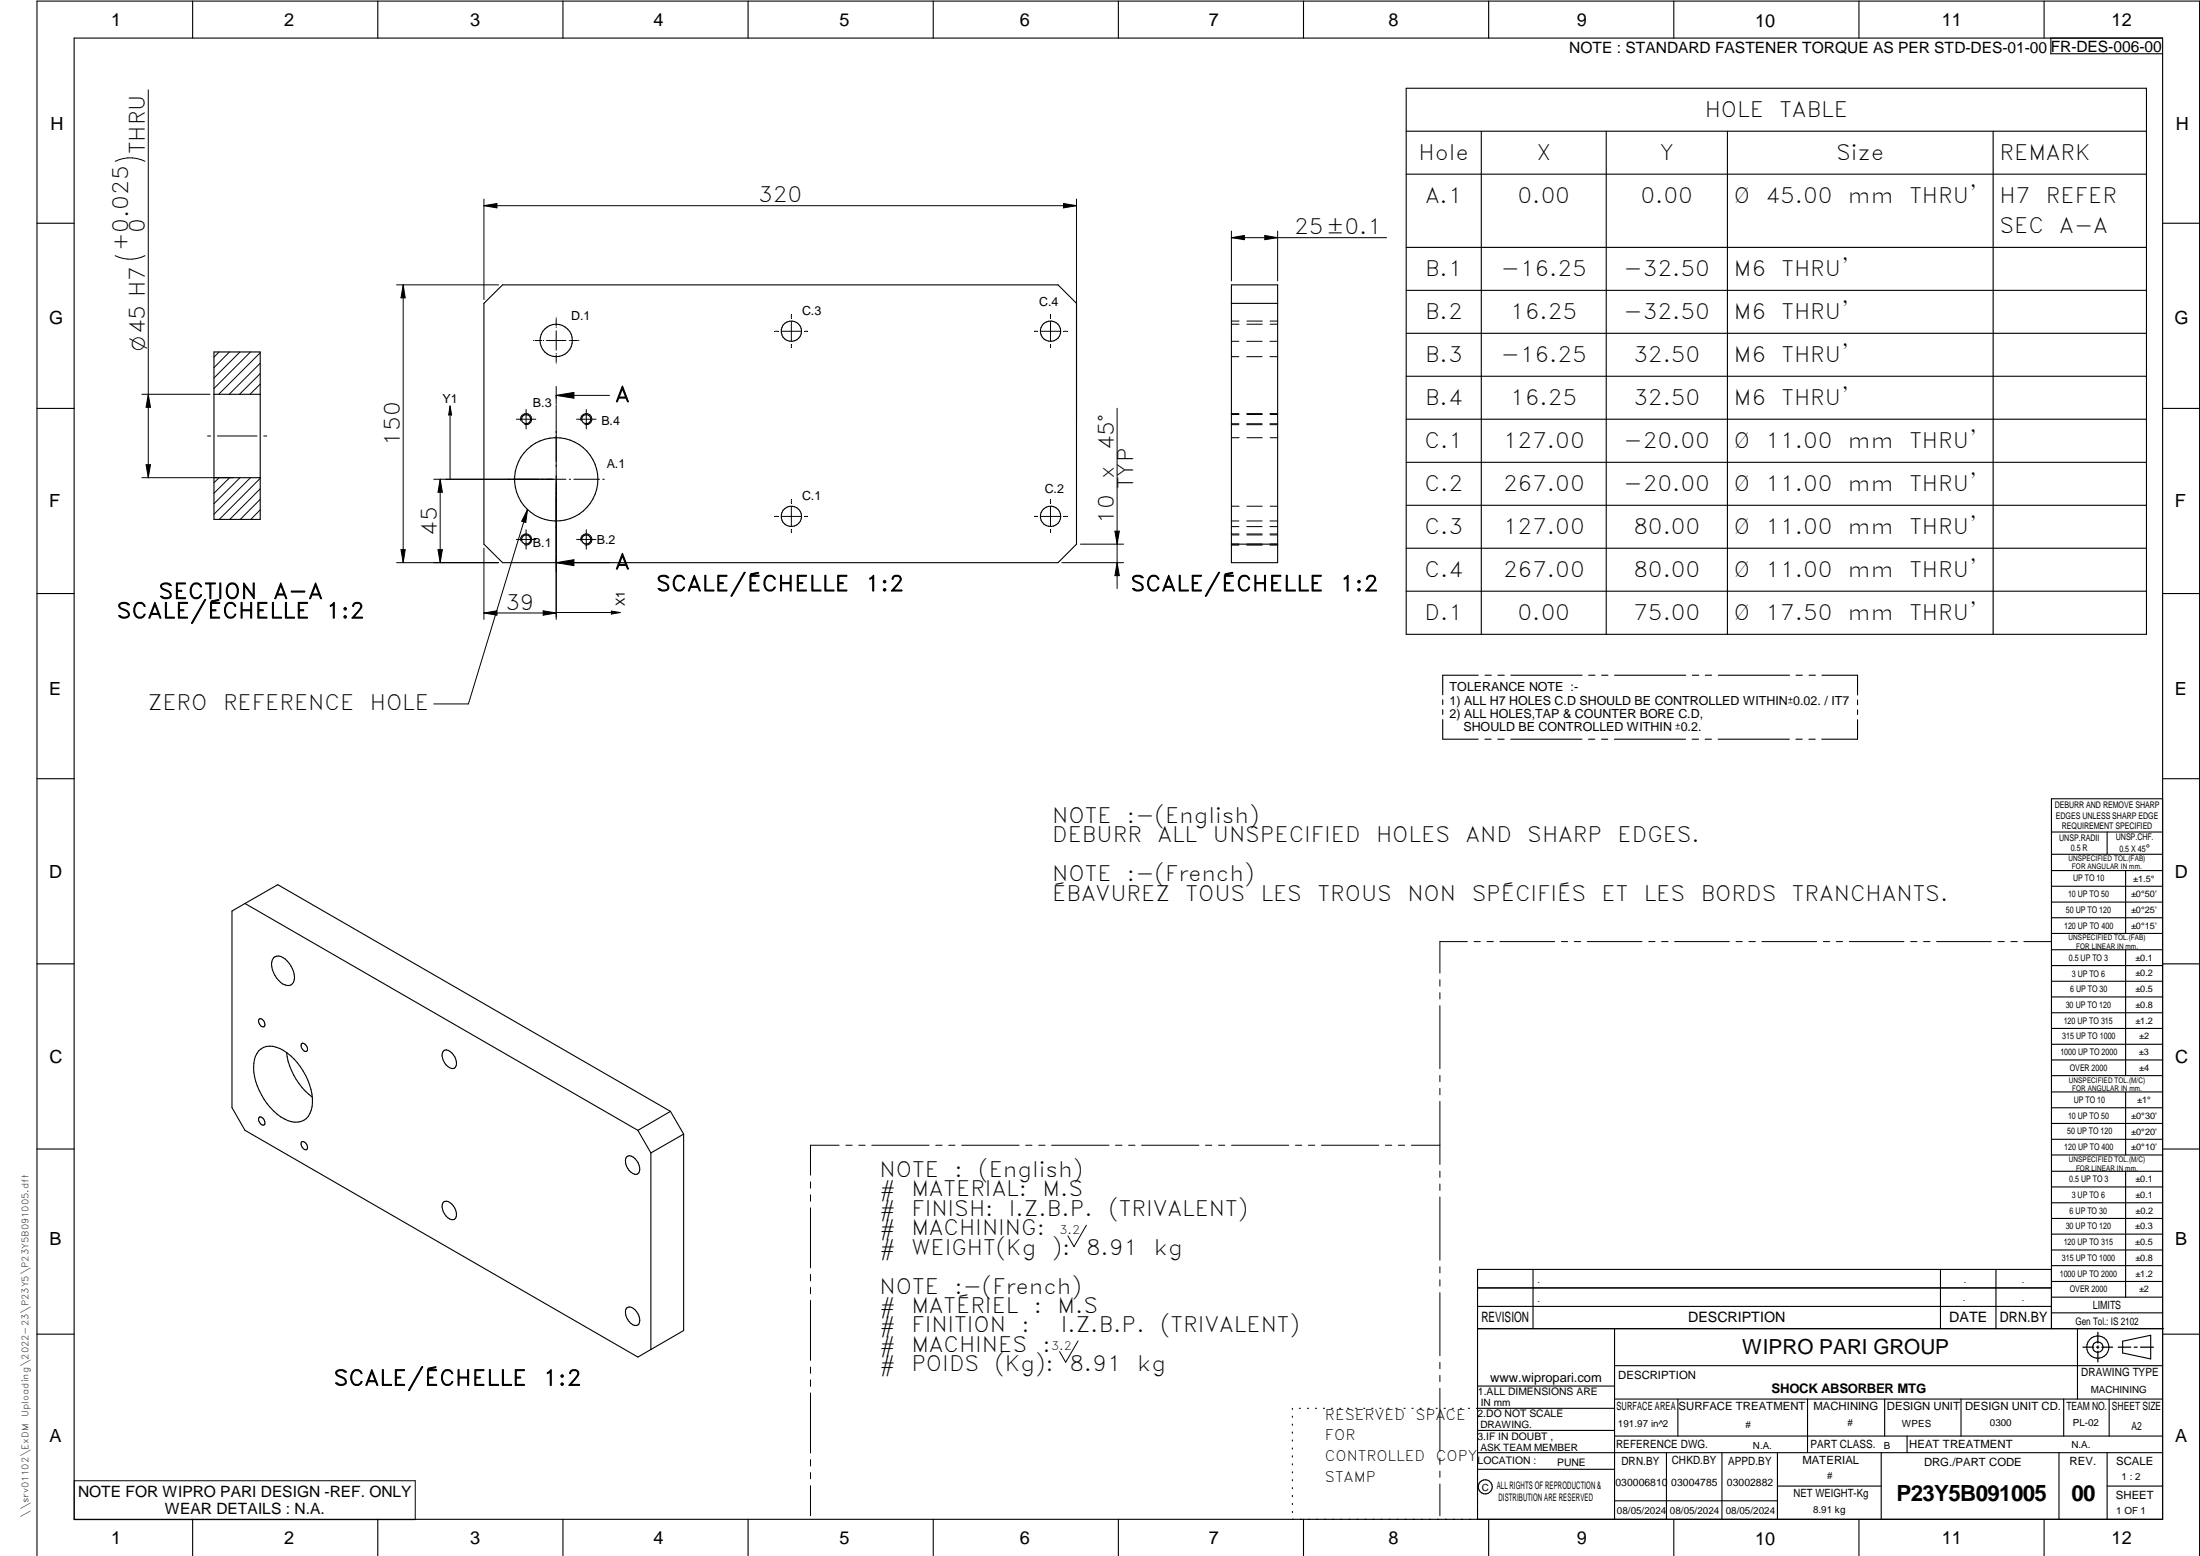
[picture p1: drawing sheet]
<svg xmlns="http://www.w3.org/2000/svg" width="594mm" height="420mm" viewBox="0 0 594 420" stroke-linecap="round" stroke-linejoin="round" font-family="sans-serif">
<g fill="none" stroke="#000" stroke-width=".3">
<path d="M20 10.3h564v400h-564zM52 .3v10M102 .3v10M152 .3v10M202 .3v10M252 .3v10M302 .3v10M352 .3v10M402 .3v10M452 .3v10M502 .3v10M552 .3v10"/>
<path d="M553.8 10.3v4.2h30.2M379.7 23.8h199.9v147.5h-199.9zM379.7 35.4h199.9M400 35.4v135.9M433.7 35.4v135.9M466.5 35.4v135.9M538.2 35.4v135.9M379.7 47h199.9M10 60.3h10M332.5 76.9h12.5v75h-12.5zM379.7 66.8h199.9M379.7 78.4h199.9"/>
<path d="M584 60.3h10M57.8 95h12.5v45.3h-12.5zM130.7 81.9l5-5h150l5 5v65l-5 5h-150l-5-5zM332.5 81.9h12.5M379.7 90h199.9M10 110.3h10M57.8 106.5h12.5M379.7 101.6h199.9M379.7 113.2h199.9M584 110.3h10M57.8 129h12.5M379.7 124.8h199.9"/>
<path d="M379.7 136.4h199.9M332.5 146.9h12.5M379.7 148h199.9M379.7 159.6h199.9M10 160.3h10M584 160.3h10M389.6 189v1.2M389.6 191.6v1.3M389.6 194.3v5.3h9.6M399.2 182.3h-9.6v5.3M401 199.6h1.7M401 182.3h1.7"/>
<path d="M404.4 199.6h1.8M404.5 182.3h1.7M408 199.6h19.2M408 182.3h19.2M429 199.6h1.7M429 182.3h1.7M432.5 199.6h1.7M432.5 182.3h1.7M435.9 199.6h19.3M436 182.3h19.2M456.9 199.6h1.8M457 182.3h1.7"/>
<path d="M460.5 199.6h1.6M460.5 182.3h1.7M464 199.6h19.2M464 182.3h19.2M485 199.6h1.7M485 182.3h1.7M488.5 199.6h1.7M488.5 182.3h1.7M492 182.3h9.6v5.4M501.6 194.4v5.2h-9.7M501.6 189v1.3M501.6 191.7v1.3"/>
<path d="M10 210.3h10M584 215.7h-30v143.1M584 210.3h10M554 224.7h30M554 230.7h30M554 235.1h30M554 239.3h30M569 224.7v6M574 235.1v17M66.2 244l8.8-5.1 106.1 61.2M66.2 244l106 61.2M66.2 244l-3.6 2v53.1l3.6 6.1 106 61.2 12.4-7.1v-53.1"/>
<path d="M73.9 258.7a2.24 2.24 0 0 1 3.1 .3 6.3 6.3 0 0 1 2.3 6.2 1.87 1.87 0 0 1-2.9 .5 6.3 6.3 0 0 1-2.8-6.6zM554 243.6h30M554 247.8h30M554 252.1h30M554 256.5h30M574 256.5v33.9M10 260.3h10M70 275.2a1.25 1.25 0 0 1 1.5 1.5l-.2 .5a1.46 1.46 0 0 1-1.3-2zM554 260.7h30M554 265h30M554 269.2h30M554 273.5h30"/>
<path d="M554 277.7h30M584 260.3h10M69.8 283.8a4.6 4.6 0 0 1 5.8-.7 17 17 0 0 1 8.7 15.7 4.5 4.5 0 0 1-6.5 3.8 16.8 16.8 0 0 1-9.3-15.4 6 6 0 0 1 1.3-3.4zM77.4 284.2a18.2 18.2 0 0 0 6.9 12M81.4 281.8a1.37 1.37 0 0 1 1.4 .6 1.37 1.37 0 0 1 0 1.5 1.51 1.51 0 0 1-1.4-2.1zM119.8 283.8a1.96 1.96 0 0 1 2.6 1 2.82 2.82 0 0 1 .3 3.6 2.65 2.65 0 0 1-3-2.1 2.39 2.39 0 0 1 .1-2.5zM554 282h30M554 286.2h30M554 290.4h30M554 294.9h30M554 299.1h30M574 294.9v17"/>
<path d="M10 310.3h10M70 301.7a1.35 1.35 0 0 1 1.3 .6 1.35 1.35 0 0 1 0 1.5 1.51 1.51 0 0 1-1.3-2.1zM81.4 308.4a1.35 1.35 0 0 1 1.4 .5 1.35 1.35 0 0 1 0 1.5 1.51 1.51 0 0 1-1.4-2zM169.3 312.3a1.96 1.96 0 0 1 2.6 1.1 2.82 2.82 0 0 1 .3 3.6 2.65 2.65 0 0 1-3-2.1 2.64 2.64 0 0 1 .1-2.6zM172.2 305.2l3.6 6.1M175.8 311.3v53.1M181.1 300.1l3.5 6.1M181.1 300.1l-8.9 5.1M184.6 306.2l-8.8 5.1M554 303.4h30M554 307.6h30M554 311.9h30"/>
<path d="M554 316.3h30M574 316.3v34M584 310.3h10M119.8 324.6a1.96 1.96 0 0 1 2.6 1 2.82 2.82 0 0 1 .3 3.6 2.96 2.96 0 0 1-3.2-2.6 2.05 2.05 0 0 1 .3-2zM554 320.5h30M554 324.8h30M554 329h30M554 333.2h30M554 337.5h30M169.3 353.1a1.96 1.96 0 0 1 2.6 1.1 2.82 2.82 0 0 1 .3 3.6 2.96 2.96 0 0 1-3.2-2.7 2.05 2.05 0 0 1 .3-2zM399 358.8h185.2M399 352.8h155"/>
<path d="M399 347.8h155M414 342.8v16M436 358.8v51.5M524 342.8v16M539 342.8v16M554 341.8h30M554 346h30M554 350.3h30M554 354.5h30M554 342.8h-155v67.5M561 358.8v19M10 360.3h10"/>
<path d="M399 374.3h37M436 377.8h148M453.1 377.8v10M488.1 377.8v14.5M508.9 377.8v10M529.5 377.8v10M557.3 377.8v10M569.5 377.8v10M573.2 362.2l7.6-1.6v6.3l-7.6-1.6zM584 368.8h-148M584 360.3h10M349 380.3v.3"/>
<path d="M349 382.4v.3M349 384.6v.3M349 386.7v.3M349 388.8v.3M349 391v.3M349 393.1v.3M349 395.3v.3M349 397.4v.3M349 399.5v.3M350.9 380.3h.2M353.1 380.3h.2M355.2 380.3h.3"/>
<path d="M357.4 380.3h.3M359.6 380.3h.3M361.7 380.3h.3M363.9 380.3h.3M366.1 380.3h.3M368.3 380.3h.2M370.4 380.3h.3M372.6 380.3h.3M374.8 380.3h.3M376.9 380.3h.4M379.1 380.3h.3M381.3 380.3h.3"/>
<path d="M383.4 380.3h.4M385.6 380.3h.3M387.8 380.3h.3M390 380.3h.3M392.2 380.3h.3M394.3 380.3h.3M396.5 380.3h.3M398.7 380.3h37.3M399 396.7h37M399 392.3h185M399 386.2h37M436 387.8h148"/>
<path d="M450 392.3v18M465 392.3v18M480 392.3v18M508 392.3v18M515 387.8v4.5M556 392.3v18M569 392.3v18M52 410.3v9.7M102 410.3v9.7M152 410.3v9.7M202 410.3v9.7M252 410.3v9.7"/>
<path d="M302 410.3v9.7M349 401.7v.3M349 403.8v.4M349 406v.3M349 408.1v.3M352 410.3v9.7M402 410.3v9.7M436 405.3h44M452 410.3v9.7M480 401.3h28M502 410.3v9.7M552 410.3v9.7"/>
<path d="M569 401.3h15M10 420v-419.7h584v419.7"/>
<circle cx="150.2" cy="91.9" r="4.4"/>
<circle cx="213.7" cy="89.4" r="2.75"/>
<circle cx="283.7" cy="89.4" r="2.75"/>
<circle cx="142.1" cy="113.2" r="1.22"/>
<circle cx="158.3" cy="113.2" r="1.23"/>
<circle cx="150.2" cy="129.4" r="11.3"/>
<circle cx="213.7" cy="139.4" r="2.74"/>
<circle cx="283.7" cy="139.4" r="2.73"/>
<circle cx="142.1" cy="145.7" r="1.22"/>
<circle cx="158.3" cy="145.7" r="1.22"/>
<circle cx="566.5" cy="363.7" r="1.39"/>
<circle cx="566.5" cy="363.8" r="3"/>
<circle cx="401.1" cy="401.5" r="1.9"/>
</g>
<g fill="none" stroke="#000" stroke-width=".27">
<path d="M40 24.3v104.7M31.1 43.6a9 9 0 0 1 8.1 0M130.7 53.8v27.1M130.7 55.5h160M130.7 55.5l3.5-.6v1.2zM287.2 54.9l3.5 .6-3.5 .6zM290.7 53.8v59.6M39.2 69a9 9 0 0 1-8.1 0M107.1 76.9h27.6M108.9 76.9v75M108.9 76.9l.5 3.5h-1.1zM332.5 62.4v13.5"/>
<path d="M332.5 64.2l3.5-.6v1.1zM332.5 64.2h41.9M341.5 63.6l3.5 .6-3.5 .5zM345 62.4v13.5M59.2 95l-1.4 1.4M62 95l-4.2 4.3M64.8 95l-7 7.1M67.6 95l-9.8 9.9M70.3 98.1l-8.4 8.4M70.3 95.2l-11.3 11.3M144.1 91.9h.1M144.5 91.9h1.8"/>
<path d="M147.6 91.9h5.2M150.2 85.8v.1M150.2 86.2v1.9M150.2 88.3v.1M150.2 89.3v5.3M150.2 95.4v.1M150.2 95.8v1.9M150.2 97.9v.1M153.7 91.9h.1M154 91.9h1.9M156.2 91.9h.1M209.4 89.5h.7"/>
<path d="M211.1 89.5h5.2M213.7 85.1v.7M213.7 86.8v5.3M213.7 93v.8M217.3 89.5h.7M279.4 89.5h.7M281 89.5h5.3M283.7 85.1v.7M283.7 86.8v5.3M283.7 93v.8M287.3 89.5h.7M332.5 92.2h2.1"/>
<path d="M332.5 96.3h2.1M332.5 86.7h2.1M332.5 87.5h2.1M336.7 92.2h4.1M336.7 96.3h4.1M336.7 86.7h4.2M336.7 87.5h4.2M342.9 92.2h2.1M342.9 96.3h2.1M343 86.7h2M343 87.5h2M38.3 106.5h18.4"/>
<path d="M40 106.5l.6 3.5h-1.2zM56 117.7h.9M58.7 117.7h10.7M70.3 103.7l-2.8 2.8M70.3 100.9l-5.6 5.6M71.2 117.7h.8M121.5 109.6v19.8M121.5 109.6l.5 2.5h-.8zM139.4 113.2h5.3M140.6 113.6a1.51 1.51 0 0 1 1.3-1.9 1.51 1.51 0 0 1 1.7 1.6 1.51 1.51 0 0 1-1.9 1.3M142.1 110.6v5.2M150.2 104.4v4.7"/>
<path d="M150.2 109.4v17.3M150.2 106.8h14.4M150.2 106.8l4.8-.8v1.5zM155.7 113.2h5.2M156.9 113.6a1.51 1.51 0 0 1 1.3-1.9 1.51 1.51 0 0 1 1.6 1.6 1.51 1.51 0 0 1-1.9 1.3M158.3 110.6v5.2M301.7 110.2v48.7M332.5 114.4h2.1M332.5 111.7h2.1M332.5 114.7h2.1M332.5 118.2h2.1M332.5 111.9h2.1"/>
<path d="M336.7 114.4h4.1M336.7 111.7h4.1M336.7 114.7h4.1M336.7 118.2h4.2M336.7 111.9h4.2M342.9 114.4h2.1M342.9 111.7h2.1M342.9 114.7h2.1M343 118.2h2M343 111.9h2M38.3 129h24.7M39.4 125.5h1.2l-.6 3.5z"/>
<path d="M59.2 129l-1.4 1.3M62 129l-4.2 4.2M64.8 129l-7 7M67.6 129l-9.8 9.9M70.3 137.7l-2.6 2.6M70.3 134.8l-5.4 5.5M70.3 132l-8.2 8.3M70.3 129.2l-11.1 11.1M118.9 129.4l.6 3.5h-1.2zM118.9 129.4v22.5M142.4 137.6l-.4 3.5-1.1-.3zM142.4 137.6l-15.9 52.5h-9.4"/>
<path d="M150.2 126.8v40.5M152.8 129.4h-35.7M153.7 129.4h.4M155 129.4h6.9M162.8 129.4h.4M209.4 139.4h.7M211.1 139.4h5.2M213.7 136.8v5.3M213.7 135.1v.7M217.3 139.4h.7M279.4 139.4h.7M281 139.4h5.3"/>
<path d="M283.7 135.1v.7M283.7 136.8v5.3M287.3 139.4h.7M332.5 136.7h2.1M336.7 136.7h4.2M343 136.7h2M107.1 151.9h27.6M108.3 148.4h1.1l-.5 3.5zM118.3 148.4h1.2l-.6 3.5zM130.7 148v19.3M139.4 145.7h5.3M140.6 146.1a1.49 1.49 0 0 1 1.3-1.9 1.49 1.49 0 0 1 1.7 1.6 1.49 1.49 0 0 1-1.9 1.3"/>
<path d="M142.1 143v5.3M150.2 151.9l4.8-.8v1.6zM150.2 151.9h14.4M155.7 145.7h5.2M156.9 146.1a1.49 1.49 0 0 1 1.3-1.9 1.49 1.49 0 0 1 1.6 1.6 1.49 1.49 0 0 1-1.9 1.3M158.3 143v5.3M213.7 143v.8M283.7 143v.8M286.8 151.9h16.6M291.8 146.9h11.6M301.1 143.4h1.2l-.6 3.5zM301.7 151.9l.6 3.5h-1.2z"/>
<path d="M332.5 144.2h2.1M332.5 142.2h2.1M332.5 140.7h2.1M332.5 146.9h2.1M332.5 147.2h2.1M332.5 144.4h2.1M336.7 144.2h4.1M336.7 142.2h4.1M336.7 140.7h4.1M336.7 146.9h4.1M336.7 147.2h4.1M336.7 144.4h4.2"/>
<path d="M342.9 144.2h2.1M342.9 142.2h2.1M342.9 140.7h2.1M342.9 146.9h2.1M342.9 147.2h2.1M343 144.4h2M130.7 165.5h19.5M130.7 165.5l3.5-.6v1.2zM146.7 164.9l3.5 .6-3.5 .6zM150.2 165.4h17.3M165.1 165l2.4 .4-2.4 .4zM396.2 254.3h-7.4v8.5"/>
<path d="M398.1 254.3h1.6M401.5 254.3h1.8M405 254.3h14.8M421.6 254.3h1.7M425.1 254.3h1.7M428.6 254.3h14.8M445.2 254.3h1.7M448.7 254.3h1.7M452.2 254.3h14.8M468.8 254.3h1.7M472.3 254.3h1.7M475.8 254.3h14.8"/>
<path d="M492.4 254.3h1.7M495.8 254.3h1.8M499.4 254.3h14.7M516 254.3h1.6M519.4 254.3h1.8M522.9 254.3h14.8M539.5 254.3h1.7M543 254.3h1.7M546.5 254.3h7.4M388.8 264.5v1.8M388.8 268.1v1.6M388.8 271.6v17"/>
<path d="M388.8 290.4v1.7M388.8 293.9v1.7M388.8 297.4v17M218.9 319.2v1.6M226.6 309.2h-7.7v8.1M228.4 309.2h1.7M231.9 309.2h1.7M235.4 309.2h15.5M252.7 309.2h1.7M256.2 309.2h1.7M259.7 309.2h15.5M277 309.2h1.7"/>
<path d="M280.5 309.2h1.7M284 309.2h15.5M301.2 309.2h1.8M304.8 309.2h1.7M308.3 309.2h15.5M325.5 309.2h1.7M329.1 309.2h1.6M332.6 309.2h15.4M349.8 309.2h1.7M353.3 309.2h1.7M356.8 309.2h15.5M374.1 309.2h1.7"/>
<path d="M377.6 309.2h1.7M381.1 309.2h7.7M388.8 316.2v1.7M388.8 319.7v1.7M218.9 322.6v1.8M218.9 326.1v16.2M293.4 330.8l-3.4 5.8-1.6-2.9M388.8 323.2v17.1M218.9 344.1v1.8M218.9 347.6v1.7M218.9 351.2v16.1M388.8 342.1v1.6"/>
<path d="M388.8 345.6v1.7M388.8 349v17.1M218.9 369.1v1.7M218.9 372.6v1.8M218.9 376.1v16.2M291.1 362.1l-3.3 5.7-1.7-2.8M388.8 367.9v1.7M388.8 371.4v1.7M388.8 374.9v17M20.1 399.8h92v10.5h-92zM218.9 394.1v1.8M218.9 397.6v1.7"/>
<path d="M388.8 393.7v1.7M388.8 397.2v1.7M218.9 401.2v8.1M388.8 400.7v8.6"/>
</g>
<path d="M566.5 359.7v3M562.5 363.8h2.9M566.1 363.8h.7M566.5 363.4v.7M566.5 364.9v2.8M567.6 363.8h2.9M572 363.8h3.4M576.3 363.8h.8M578 363.8h3.5" fill="none" stroke="#000" stroke-width=".34"/>
<g fill="#000">
<path d="M130.7 55.5l3.5-.6v1.2zM287.2 54.9l3.5 .6-3.5 .6zM332.5 64.2l3.5-.6v1.1zM341.5 63.6l3.5 .6-3.5 .5zM108.9 76.9l.5 3.5h-1.1zM40 106.5l.6 3.5h-1.2zM121.5 109.6l.5 2.5h-.8zM150.2 106.8l4.8-.8v1.5zM39.4 125.5h1.2l-.6 3.5zM118.9 129.4l.6 3.5h-1.2zM108.3 148.4h1.1l-.5 3.5zM118.3 148.4h1.2l-.6 3.5z"/>
<path d="M142.4 137.6l-.4 3.5-1.1-.3zM150.2 151.9l4.8-.8v1.6zM301.7 151.9l.6 3.5h-1.2zM301.1 143.4h1.2l-.6 3.5zM130.7 165.5l3.5-.6v1.2zM146.7 164.9l3.5 .6-3.5 .6zM165.1 165l2.4 .4-2.4 .4z"/>
</g>
<g font-size="6">
<text x="512.1" y="405.2">P23Y5B091005</text>
<text x="559.4" y="405.2">00</text>
</g>
<g font-size="5.7">
<text x="460.3" y="31.5">HOLE</text>
<text x="480.5" y="31.5">TABLE</text>
<text x="39.2" y="41.7" transform="rotate(-90 39.2 41.7)">THRU</text>
<text x="383" y="43.2">Hole</text>
<text x="414.9" y="43.2">X</text>
<text x="448.2" y="43.2">Y</text>
<text x="495.8" y="43.2">Size</text>
<text x="540" y="43.2">REMARK</text>
<text x="204.8" y="54.7">320</text>
<text x="384.8" y="54.8">A.1</text>
<text x="409.8" y="54.8">0.00</text>
<text x="443" y="54.8">0.00</text>
<text x="468.2" y="54.8">Ø</text>
<text x="476.8" y="54.8">45.00</text>
<text x="499" y="54.8">mm</text>
<text x="515.6" y="54.8">THRU'</text>
<text x="540" y="54.8">H7</text>
<text x="552.5" y="54.8">REFER</text>
<text x="39.2" y="62.9" transform="rotate(-90 39.2 62.9)">0</text>
<text x="349.5" y="63.3">25±0.1</text>
<text x="540" y="62.9">SEC</text>
<text x="556.1" y="62.9">A-A</text>
<text x="34.6" y="67.8" transform="rotate(-90 34.6 67.8)">+0.025</text>
<text x="384.8" y="74.5">B.1</text>
<text x="405.3" y="74.5">-16.25</text>
<text x="438.4" y="74.5">-32.50</text>
<text x="468.2" y="74.5">M6</text>
<text x="481.1" y="74.5">THRU'</text>
<text x="384.8" y="86.1">B.2</text>
<text x="407.8" y="86.1">16.25</text>
<text x="438.4" y="86.1">-32.50</text>
<text x="468.2" y="86.1">M6</text>
<text x="481.1" y="86.1">THRU'</text>
<text x="384.8" y="97.7">B.3</text>
<text x="405.3" y="97.7">-16.25</text>
<text x="441.1" y="97.7">32.50</text>
<text x="468.2" y="97.7">M6</text>
<text x="481.1" y="97.7">THRU'</text>
<text x="166.1" y="108.5">A</text>
<text x="384.8" y="109.3">B.4</text>
<text x="407.8" y="109.3">16.25</text>
<text x="441.1" y="109.3">32.50</text>
<text x="468.2" y="109.3">M6</text>
<text x="481.1" y="109.3">THRU'</text>
<text x="108" y="120.4" transform="rotate(-90 108 120.4)">150</text>
<text x="300.8" y="121.6" transform="rotate(-90 300.8 121.6)">45°</text>
<text x="384.7" y="120.9">C.1</text>
<text x="405.9" y="120.9">127.00</text>
<text x="438.4" y="120.9">-20.00</text>
<text x="468.2" y="120.9">Ø</text>
<text x="476.8" y="120.9">11.00</text>
<text x="499" y="120.9">mm</text>
<text x="515.6" y="120.9">THRU'</text>
<text x="300.8" y="129.4" transform="rotate(-90 300.8 129.4)">x</text>
<text x="306" y="132.1" transform="rotate(-90 306 132.1)">TYP</text>
<text x="384.7" y="132.5">C.2</text>
<text x="405.9" y="132.5">267.00</text>
<text x="438.4" y="132.5">-20.00</text>
<text x="468.2" y="132.5">Ø</text>
<text x="476.8" y="132.5">11.00</text>
<text x="499" y="132.5">mm</text>
<text x="515.6" y="132.5">THRU'</text>
<text x="300.8" y="141.5" transform="rotate(-90 300.8 141.5)">10</text>
<text x="118" y="144.6" transform="rotate(-90 118 144.6)">45</text>
<text x="384.7" y="144.1">C.3</text>
<text x="405.9" y="144.1">127.00</text>
<text x="441.1" y="144.1">80.00</text>
<text x="468.2" y="144.1">Ø</text>
<text x="476.8" y="144.1">11.00</text>
<text x="499" y="144.1">mm</text>
<text x="515.6" y="144.1">THRU'</text>
<text x="166.1" y="153.7">A</text>
<text x="384.7" y="155.8">C.4</text>
<text x="405.9" y="155.8">267.00</text>
<text x="441.1" y="155.8">80.00</text>
<text x="468.2" y="155.8">Ø</text>
<text x="476.8" y="155.8">11.00</text>
<text x="499" y="155.8">mm</text>
<text x="515.6" y="155.8">THRU'</text>
<text x="42.8" y="161.7">SECTION</text>
<text x="73.8" y="161.7">A-A</text>
<text x="177.2" y="159.6">SCALE/ÉCHELLE</text>
<text x="233.7" y="159.6">1:2</text>
<text x="305.3" y="159.6">SCALE/ÉCHELLE</text>
<text x="361.8" y="159.6">1:2</text>
<text x="31.5" y="166.9">SCALE/ÉCHELLE</text>
<text x="88" y="166.9">1:2</text>
<text x="136.5" y="164.6">39</text>
<text x="384.7" y="167.4">D.1</text>
<text x="409.8" y="167.4">0.00</text>
<text x="441.1" y="167.4">75.00</text>
<text x="468.2" y="167.4">Ø</text>
<text x="476.8" y="167.4">17.50</text>
<text x="499" y="167.4">mm</text>
<text x="515.6" y="167.4">THRU'</text>
<text x="39.9" y="191.8">ZERO</text>
<text x="60.2" y="191.8">REFERENCE</text>
<text x="99.8" y="191.8">HOLE</text>
<text x="284.1" y="222.2">NOTE</text>
<text x="284.1" y="227.4">DEBURR</text>
<text x="304.3" y="222.2">:-(English)</text>
<text x="312.6" y="227.4">ALL</text>
<text x="327.5" y="227.4">UNSPECIFIED</text>
<text x="371.6" y="227.4">HOLES</text>
<text x="395.7" y="227.4">AND</text>
<text x="412.4" y="227.4">SHARP</text>
<text x="436.8" y="227.4">EDGES.</text>
<text x="284.1" y="237.9">NOTE</text>
<text x="304.3" y="237.9">:-(French)</text>
<text x="284.1" y="243.2">ÉBAVUREZ</text>
<text x="320.1" y="243.2">TOUS</text>
<text x="340.4" y="243.2">LES</text>
<text x="355.8" y="243.2">TROUS</text>
<text x="380" y="243.2">NON</text>
<text x="397.4" y="243.2">SPÉCIFIÉS</text>
<text x="432.5" y="243.2">ET</text>
<text x="443.9" y="243.2">LES</text>
<text x="459.2" y="243.2">BORDS</text>
<text x="483.9" y="243.2">TRANCHANTS.</text>
<text x="237.5" y="317.8">NOTE</text>
<text x="257.7" y="317.8">:</text>
<text x="264.1" y="317.8">(English)</text>
<text x="237.5" y="323">#</text>
<text x="246.1" y="323">MATERIAL:</text>
<text x="281.5" y="323">M.S</text>
<text x="237.5" y="328.3">#</text>
<text x="246.1" y="328.3">FINISH:</text>
<text x="272.4" y="328.3">I.Z.B.P.</text>
<text x="299.3" y="328.3">(TRIVALENT)</text>
<text x="237.5" y="333.5">#</text>
<text x="246.1" y="333.5">MACHINING:</text>
<text x="237.5" y="338.8">#</text>
<text x="246.1" y="338.8">WEIGHT(Kg</text>
<text x="284" y="338.8">):</text>
<text x="293.3" y="338.8">8.91</text>
<text x="311.6" y="338.8">kg</text>
<text x="237.5" y="349.3">NOTE</text>
<text x="257.7" y="349.3">:-(French)</text>
<text x="237.5" y="354.5">#</text>
<text x="237.5" y="359.8">#</text>
<text x="246.1" y="359.8">FINITION</text>
<text x="246.1" y="354.5">MATÉRIEL</text>
<text x="275.8" y="359.8">:</text>
<text x="279.2" y="354.5">:</text>
<text x="285.6" y="354.5">M.S</text>
<text x="286.4" y="359.8">I.Z.B.P.</text>
<text x="313.3" y="359.8">(TRIVALENT)</text>
<text x="237.5" y="365">#</text>
<text x="246.1" y="365">MACHINES</text>
<text x="281.5" y="365">:</text>
<text x="237.5" y="370.3">#</text>
<text x="246.1" y="370.3">POIDS</text>
<text x="268.5" y="370.3">(Kg):</text>
<text x="288.8" y="370.3">8.91</text>
<text x="307.1" y="370.3">kg</text>
<text x="90.1" y="374.1">SCALE/ÉCHELLE</text>
<text x="146.6" y="374.1">1:2</text>
</g>
<text font-size="5.6" x="470.5" y="365.5">WIPRO PARI GROUP</text>
<text font-size="5.4" x="39.2" y="94.9" transform="rotate(-90 39.2 94.9)">O45 H7</text>
<g font-size="4.9">
<text x="30" y="6.9">1</text>
<text x="76.7" y="6.9">2</text>
<text x="127" y="6.9">3</text>
<text x="176.5" y="6.9">4</text>
<text x="226.7" y="6.9">5</text>
<text x="275.4" y="6.9">6</text>
<text x="326.4" y="6.9">7</text>
<text x="375" y="6.9">8</text>
<text x="425.8" y="6.9">9</text>
<text x="473.9" y="7.3">10</text>
<text x="524.3" y="6.9">11</text>
<text x="570.2" y="6.9">12</text>
<text x="13.6" y="35.1">H</text>
<text x="587.6" y="35.1">H</text>
<text x="13.2" y="87.5">G</text>
<text x="587.2" y="87.5">G</text>
<text x="13.2" y="137">F</text>
<text x="587.2" y="137">F</text>
<text x="13.2" y="187.6">E</text>
<text x="587.2" y="187.6">E</text>
<text x="13.2" y="237">D</text>
<text x="587.2" y="237">D</text>
<text x="13.4" y="287.1">C</text>
<text x="587.4" y="287.1">C</text>
<text x="13.4" y="336.2">B</text>
<text x="587.4" y="336.2">B</text>
<text x="13.4" y="389.3">A</text>
<text x="587.4" y="389.3">A</text>
<text x="30" y="416.9">1</text>
<text x="76.7" y="416.9">2</text>
<text x="127" y="416.9">3</text>
<text x="176.5" y="416.9">4</text>
<text x="226.7" y="416.9">5</text>
<text x="275.4" y="416.9">6</text>
<text x="326.4" y="416.9">7</text>
<text x="375" y="416.9">8</text>
<text x="425.8" y="416.9">9</text>
<text x="473.9" y="417.3">10</text>
<text x="524.3" y="416.9">11</text>
<text x="570.2" y="416.9">12</text>
</g>
<g font-size="4.2">
<text x="423.7" y="14.3">NOTE : STANDARD FASTENER TORQUE AS PER STD-DES-01-00</text>
<text x="553.8" y="14">FR-DES-006-00</text>
<text x="21.1" y="404.3">NOTE FOR WIPRO PARI DESIGN -REF. ONLY</text>
<text x="44.5" y="408.8">WEAR DETAILS : N.A.</text>
</g>
<g font-size="3.9">
<text x="400" y="357.1">REVISION</text>
<text x="455.9" y="357.1">DESCRIPTION</text>
<text x="526.4" y="357.1">DATE</text>
<text x="540" y="357.1">DRN.BY</text>
<text x="357.8" y="383.3">RESERVED</text>
<text x="382.3" y="383.3">SPACE</text>
<text x="357.8" y="388.9">FOR</text>
<text x="357.8" y="394.5">CONTROLLED</text>
<text x="387.8" y="394.5">COPY</text>
<text x="357.8" y="400">STAMP</text>
</g>
<text font-size="3.6" x="478.4" y="376.1">SHOCK ABSORBER MTG</text>
<text font-size="3.5" x="402.4" y="373.3">www.wipropari.com</text>
<g font-size="3.4">
<text x="280.6" y="82.8">C.4</text>
<text x="154.2" y="86.5">D.1</text>
<text x="216.6" y="85.1">C.3</text>
<text x="119.5" y="108.8">Y1</text>
<text x="143.9" y="110">B.3</text>
<text x="162.4" y="114.8">B.4</text>
<text x="163.8" y="126.2">A.1</text>
<text x="216.6" y="135.1">C.1</text>
<text x="282.1" y="133">C.2</text>
<text x="143.9" y="147.8">B.1</text>
<text x="161.2" y="147">B.2</text>
<text x="168.7" y="163.7" transform="rotate(-90 168.7 163.7)">X1</text>
<text x="391.4" y="186.7">TOLERANCE NOTE :-</text>
<text x="391.4" y="190.3">1) ALL H7 HOLES C.D SHOULD BE CONTROLLED WITHINu0.02. / IT7</text>
<text x="391.4" y="193.9">2) ALL HOLES,TAP &amp; COUNTER BORE C.D,</text>
<text x="395.2" y="197.5">SHOULD BE CONTROLLED WITHIN u0.2.</text>
</g>
<g font-size="3.1">
<text x="286.1" y="333.2">3.2</text>
<text x="565.1" y="353.5">LIMITS</text>
<text x="283.9" y="364.5">3.2</text>
<text x="562" y="371.7">DRAWING TYPE</text>
<text x="437" y="372.3">DESCRIPTION</text>
<text x="436.5" y="380.8">SURFACE AREA</text>
<text x="453.3" y="380.8">SURFACE TREATMENT</text>
<text x="489.7" y="380.8">MACHINING</text>
<text x="509.5" y="380.8">DESIGN UNIT</text>
<text x="530.6" y="380.8">DESIGN UNIT CD.</text>
<text x="558" y="380.6">TEAM NO.</text>
<text x="570.3" y="380.7">SHEET SIZE</text>
<text x="575.6" y="386.1">A2</text>
<text x="436.4" y="391.1">REFERENCE DWG.</text>
<text x="437.8" y="395.5">DRN.BY</text>
<text x="451.4" y="395.4">CHKD.BY</text>
<text x="466.6" y="395.5">APPD.BY</text>
<text x="486.7" y="395.4">MATERIAL</text>
<text x="488.9" y="390.9">PART CLASS.</text>
<text x="515.6" y="390.9">HEAT TREATMENT</text>
<text x="519.6" y="395.9">DRG./PART CODE</text>
<text x="558.9" y="395.5">REV.</text>
<text x="571.4" y="395.6">SCALE</text>
<text x="484.3" y="404.2">NET WEIGHT-Kg</text>
<text x="571.4" y="404.7">SHEET</text>
</g>
<text font-size="3" x="579.5" y="230.1">°</text>
<g font-size="2.8">
<text x="560.4" y="357.7">Gen Tol.: IS 2102</text>
<text x="399.1" y="376.6">1.ALL DIMENSIONS ARE</text>
<text x="399" y="382.7">2.DO NOT SCALE</text>
<text x="399" y="388.7">3.IF IN DOUBT ,</text>
<text x="399" y="395.4">LOCATION :</text>
<text x="420.5" y="396">PUNE</text>
<text x="404.2" y="402">ALL RIGHTS OF REPRODUCTION &amp;</text>
<text x="436.2" y="401.2">030006810</text>
<text x="451.3" y="401.2">03004785</text>
<text x="466.3" y="401.2">03002882</text>
<text x="404.7" y="405.4">DISTRIBUTION ARE RESERVED</text>
</g>
<g font-size="2.7">
<text x="564.6" y="376.2">MACHINING</text>
<text x="399.9" y="379.7">IN mm</text>
<text x="399.7" y="385.7">DRAWING.</text>
<text x="436.9" y="385.4">191.97 in^2</text>
<text x="471.4" y="385.5">#</text>
<text x="498.9" y="385">#</text>
<text x="513.6" y="385.3">WPES</text>
<text x="537.3" y="385.1">0300</text>
<text x="559.7" y="385.1">PL-02</text>
<text x="399.7" y="391.8">ASK TEAM MEMBER</text>
<text x="473.4" y="391.2">N.A.</text>
<text x="508.7" y="391.2">B</text>
<text x="559.3" y="391.1">N.A.</text>
<text x="493.4" y="399.5">#</text>
<text x="572.8" y="399.7">1 : 2</text>
<text x="400.1" y="402.5">C</text>
<text x="436.6" y="408.7">08/05/2024</text>
<text x="450.9" y="408.8">08/05/2024</text>
<text x="466" y="408.9">08/05/2024</text>
<text x="489.6" y="408.5">8.91 kg</text>
<text x="571.4" y="408.7">1 OF 1</text>
</g>
<g font-size="2.5">
<text x="554.9" y="218.3">DEBURR AND REMOVE SHARP</text>
<text x="555.2" y="221">EDGES UNLESS SHARP EDGE</text>
<text x="556.1" y="227.1">UNSP.RADII</text>
<text x="556.8" y="223.8">REQUIREMENT SPECIFIED</text>
<text x="571.4" y="226.9">UNSP.CHF.</text>
<text x="559.2" y="229.9">0.5 R</text>
<text x="572.3" y="230.1">0.5 X 45</text>
<text x="559.8" y="238">UP TO 10</text>
<text x="576.1" y="238.1">±1.5°</text>
<text x="558.5" y="242.2">10 UP TO 50</text>
<text x="575.5" y="242.3">±0°50'</text>
<text x="557.4" y="250.7">120 UP TO 400</text>
<text x="557.9" y="246.5">50 UP TO 120</text>
<text x="575.5" y="250.7">±0°15'</text>
<text x="575.5" y="246.5">±0°25'</text>
<text x="558.7" y="259.4">0.5 UP TO 3</text>
<text x="559.5" y="263.7">3 UP TO 6</text>
<text x="576.6" y="263.6">±0.2</text>
<text x="576.6" y="259.4">±0.1</text>
<text x="559" y="267.9">6 UP TO 30</text>
<text x="576.6" y="267.9">±0.5</text>
<text x="557.8" y="272.2">30 UP TO 120</text>
<text x="576.6" y="272.2">±0.8</text>
<text x="556.9" y="280.7">315 UP TO 1000</text>
<text x="557.3" y="276.4">120 UP TO 315</text>
<text x="576.6" y="276.4">±1.2</text>
<text x="577.7" y="280.7">±2</text>
<text x="556.4" y="284.9">1000 UP TO 2000</text>
<text x="577.6" y="284.9">±3</text>
<text x="558.9" y="289.2">OVER 2000</text>
<text x="577.7" y="289.3">±4</text>
<text x="560" y="297.9">UP TO 10</text>
<text x="577.1" y="297.9">±1°</text>
<text x="558.5" y="302.1">10 UP TO 50</text>
<text x="575.5" y="302.1">±0°30'</text>
<text x="557.4" y="310.6">120 UP TO 400</text>
<text x="558.2" y="306.3">50 UP TO 120</text>
<text x="575.5" y="310.6">±0°10'</text>
<text x="575.5" y="306.4">±0°20'</text>
<text x="558.8" y="319.2">0.5 UP TO 3</text>
<text x="559.4" y="323.4">3 UP TO 6</text>
<text x="576.6" y="319.2">±0.1</text>
<text x="576.6" y="323.5">±0.1</text>
<text x="558.9" y="327.7">6 UP TO 30</text>
<text x="576.7" y="327.7">±0.2</text>
<text x="557.8" y="332">30 UP TO 120</text>
<text x="576.6" y="332">±0.3</text>
<text x="556.8" y="340.5">315 UP TO 1000</text>
<text x="557.3" y="336.3">120 UP TO 315</text>
<text x="576.6" y="336.3">±0.5</text>
<text x="576.6" y="340.5">±0.8</text>
<text x="415.2" y="346.4">.</text>
<text x="530.3" y="346.5">.</text>
<text x="545.9" y="346.4">.</text>
<text x="556.2" y="344.7">1000 UP TO 2000</text>
<text x="576.6" y="344.7">±1.2</text>
<text x="415.2" y="351.5">.</text>
<text x="530" y="351.3">.</text>
<text x="545.9" y="351.4">.</text>
<text x="558.9" y="349">OVER 2000</text>
<text x="577.6" y="349">±2</text>
</g>
<g font-size="2.4">
<text x="7.7" y="382.7" transform="rotate(-90 7.7 382.7)">Uploading\2022-23\P23Y5\P23Y5B091005.dft</text>
<text x="7.7" y="409.8" transform="rotate(-90 7.7 409.8)">\\srv01102\ExDM</text>
</g>
<g font-size="2.1">
<text x="558.5" y="232.4">UNSPECIFIED TOL.(FAB)</text>
<text x="559.5" y="234.7">FOR ANGULAR IN mm.</text>
<text x="558.6" y="253.9">UNSPECIFIED TOL.(FAB)</text>
<text x="560.7" y="256.3">FOR LINEAR IN mm.</text>
<text x="558.7" y="292.3">UNSPECIFIED TOL.(M/C)</text>
<text x="559.6" y="294.7">FOR ANGULAR IN mm.</text>
<text x="558.7" y="313.7">UNSPECIFIED TOL.(M/C)</text>
<text x="560.6" y="316.1">FOR LINEAR IN mm.</text>
</g>
</svg>
